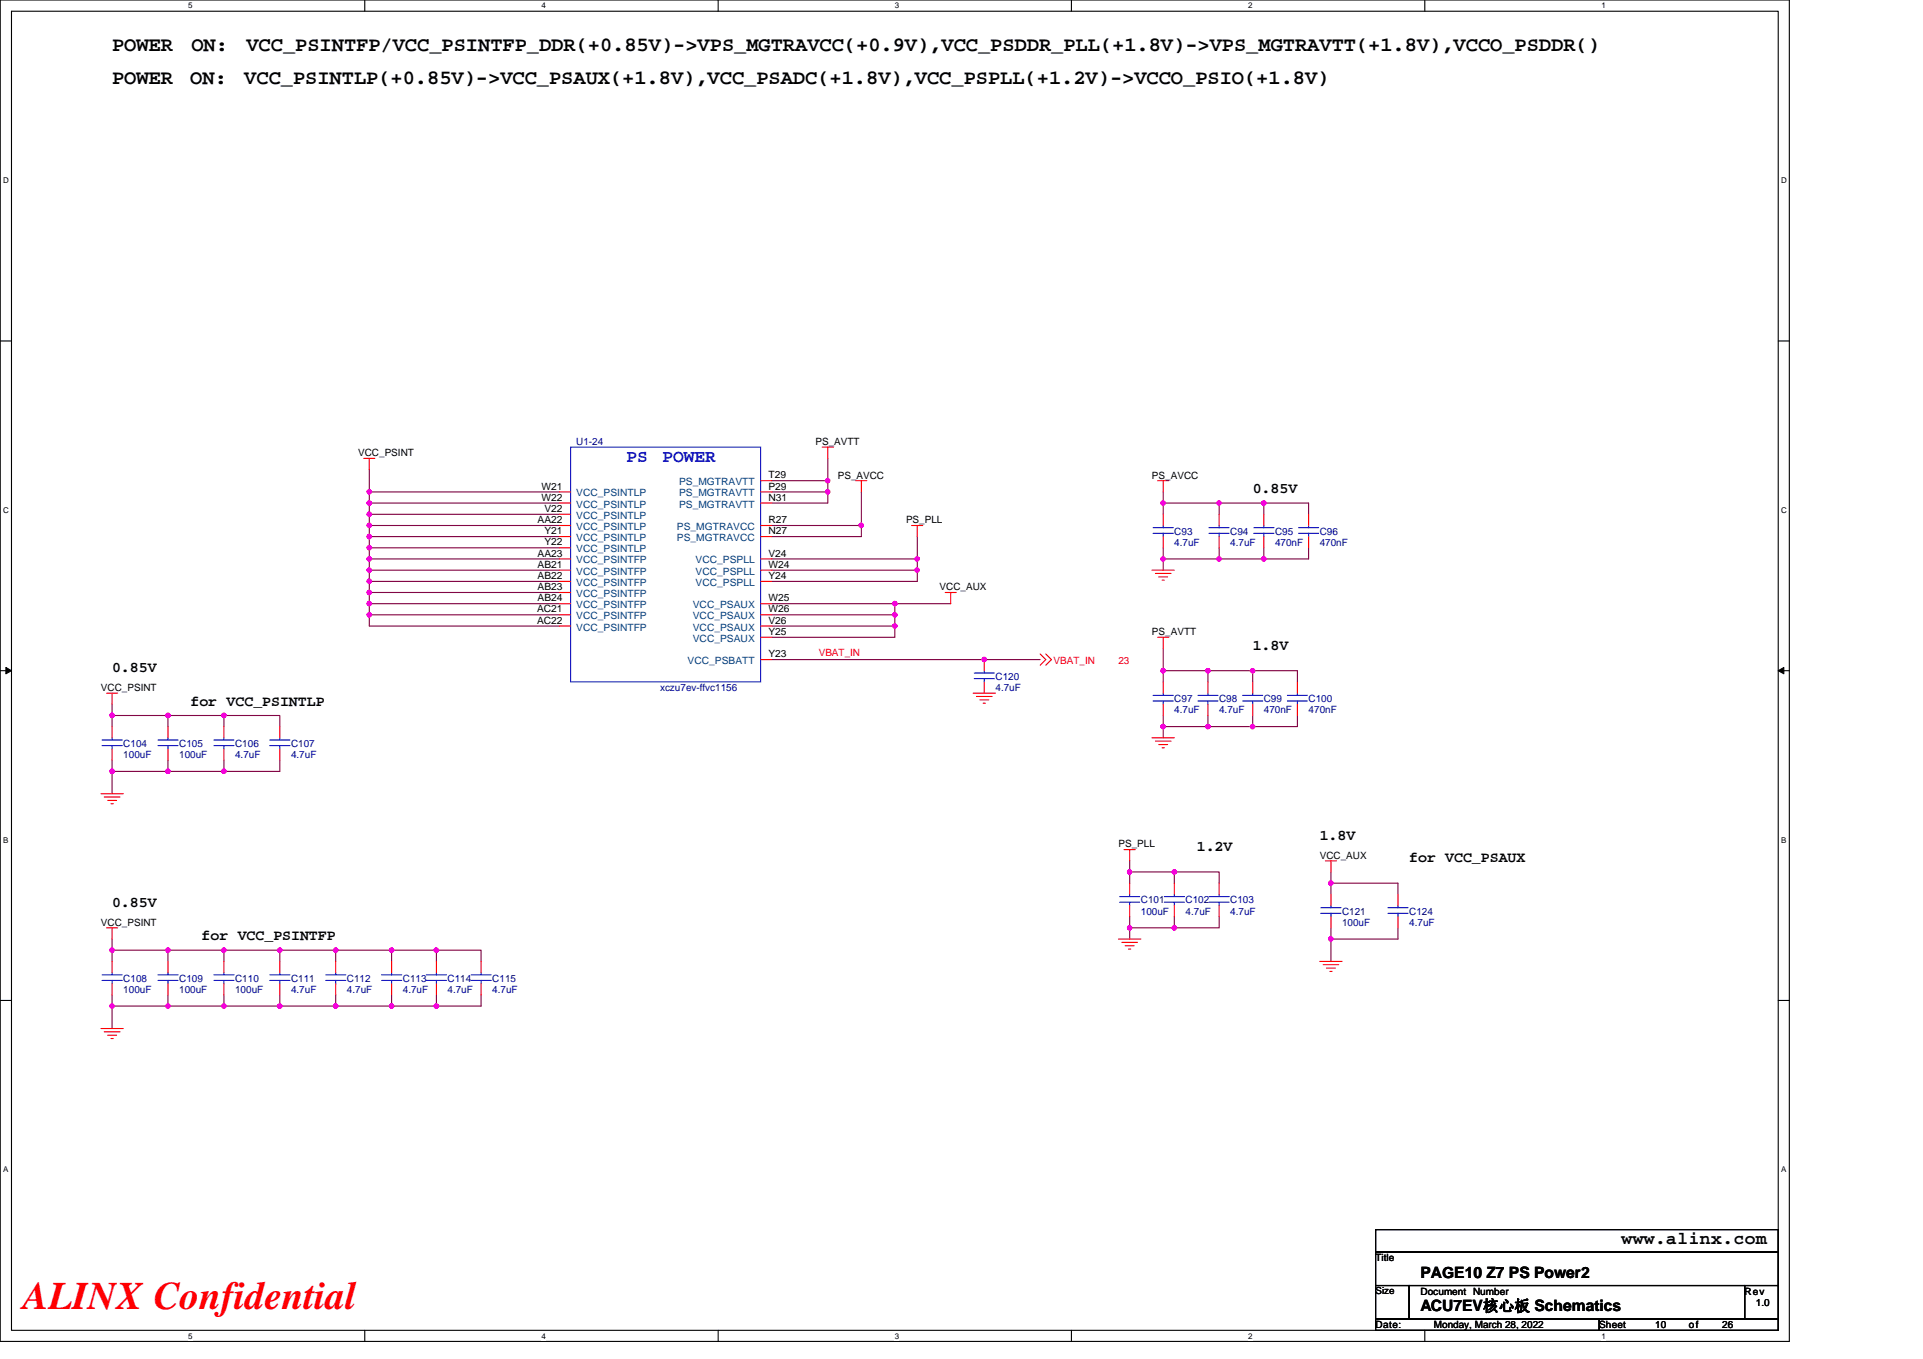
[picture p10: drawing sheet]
<svg xmlns="http://www.w3.org/2000/svg" width="297mm" height="210mm" viewBox="0 0 297 210" stroke-linecap="round" stroke-linejoin="round" font-family="sans-serif">
<path d="M0 0h276.4v207.3h-276.4zM1.8 1.7h272.9v203.8h-272.9z" fill="none" stroke="#000" stroke-width=".17"/>
<g fill="#fff">
<path d="M29.1 .2h.6v1.4h-.6z"/>
<path d="M29.1 205.7h.6v1.4h-.6z"/>
</g>
<path d="M56.3 0v1.7M56.3 205.5v1.8" fill="none" stroke="#000" stroke-width=".17"/>
<g fill="#fff">
<path d="M83.6 .2h.7v1.4h-.7z"/>
<path d="M83.6 205.7h.7v1.4h-.7z"/>
</g>
<path d="M110.9 0v1.7M110.9 205.5v1.8" fill="none" stroke="#000" stroke-width=".17"/>
<g fill="#fff">
<path d="M138.2 .2h.7v1.4h-.7z"/>
<path d="M138.2 205.7h.7v1.4h-.7z"/>
</g>
<path d="M165.5 0v1.7M165.5 205.5v1.8" fill="none" stroke="#000" stroke-width=".17"/>
<g fill="#fff">
<path d="M192.8 .2h.6v1.4h-.6z"/>
<path d="M192.8 205.7h.6v1.4h-.6z"/>
</g>
<path d="M220.1 0v1.7M220.1 205.5v1.8" fill="none" stroke="#000" stroke-width=".17"/>
<g fill="#fff">
<path d="M247.4 .2h.6v1.4h-.6z"/>
<path d="M247.4 205.7h.6v1.4h-.6z"/>
<path d="M.5 27.2h.8v1.4h-.8z"/>
<path d="M275.1 27.2h.9v1.4h-.9z"/>
<path d="M.5 78.1h.8v1.4h-.8z"/>
<path d="M275.1 78.1h.9v1.4h-.9z"/>
</g>
<path d="M0 52.7h1.8M274.7 52.7h1.7" fill="none" stroke="#000" stroke-width=".17"/>
<g fill="#fff">
<path d="M.5 129.1h.8v1.4h-.8z"/>
<path d="M275.1 129.1h.8v1.4h-.8z"/>
</g>
<path d="M0 103.6h1.8M274.7 103.6h1.7" fill="none" stroke="#000" stroke-width=".17"/>
<path d="M.9 103.1l.9 .5-.9 .5zM274.7 103.6l.8-.5v1z" fill="#000" stroke="#000" stroke-width=".15"/>
<g fill="#fff">
<path d="M.5 180h.8v1.4h-.8z"/>
<path d="M275.1 180h.8v1.4h-.8z"/>
</g>
<path d="M0 154.6h1.8M274.7 154.6h1.7M212.5 190h62.2v3.5h-62.2zM212.5 193.5h62.2v5.1h-62.2zM212.5 198.6h5.2v5.2h-5.2zM217.7 198.6h51.8v5.2h-51.8zM269.5 198.6h5.2v5.2h-5.2zM212.5 203.8h34.5v1.7h-34.5zM247 203.8h27.7v1.7h-27.7z" fill="none" stroke="#000" stroke-width=".17"/>
<g fill="none" stroke="#800040" stroke-width=".17">
<path d="M57 79.5h29.4M57 79.5v3.4M57 72.6v3.4M57 76h29.4M57 76v1.7M57 77.7h29.4M57 77.7v1.8M119.2 76h8.7M119.2 74.3h8.7M127.9 76v1.7h-8.7M127.9 70.8v3.5M127.9 74.3v1.7"/>
<path d="M133.1 76v5.2M179.7 77.7v1.8M179.7 77.7h8.6M179.7 76v1.7M188.3 77.7h6.9M188.3 77.7v1.8M195.2 77.7h6.9v1.8M195.2 77.7v1.8M57 91.5v1.8M57 88.1h29.4M57 89.8h29.4M57 91.5h29.4"/>
<path d="M57 93.3h29.4M57 95h29.4M57 95v1.7h29.4M57 86.4v1.7M57 89.8v1.7M57 82.9v1.7M57 93.3v1.7M57 88.1v1.7M57 81.2h29.4M57 82.9h29.4M57 84.6h29.4M57 84.6v1.8"/>
<path d="M57 86.4h29.4M119.2 93.3h19M119.2 95h19M119.2 96.7h19M119.2 81.2h13.9M119.2 86.4h22.5M119.2 88.1h22.5M133.1 81.2v1.7h-13.9M138.2 96.7v1.8h-19M138.2 95v1.7M138.2 93.3v1.7M138.2 93.3h8.7"/>
<path d="M141.7 88.1v1.7h-22.5M141.7 82.9v5.2M179.7 86.4h8.6M179.7 86.4v1.7M179.7 84.6v1.8M188.3 86.4h6.9M188.3 84.6v1.8M195.2 84.6v1.8M202.1 84.6v1.8h-6.9M17.3 108.8v1.8M17.3 110.6v1.7M17.3 117.5v1.7"/>
<path d="M17.3 119.2h8.6M17.3 119.2v3.4M17.3 110.6h8.6M25.9 119.2h8.7M25.9 110.6v1.7M25.9 117.5v1.7M25.9 110.6h8.7M34.6 110.6v1.7M34.6 117.5v1.7M34.6 110.6h8.6v1.7M43.2 117.5v1.7h-8.6M160.7 101.9h-41.5"/>
<path d="M179.7 112.3h6.9M179.7 103.6h6.9M179.7 112.3v1.7M179.7 100.2v3.4M179.7 103.6v1.8M179.7 110.6v1.7M186.6 103.6v1.8M186.6 103.6h6.9M186.6 112.3h6.9M186.6 110.6v1.7M193.5 103.6h6.9v1.8M193.5 103.6v1.8"/>
<path d="M193.5 110.6v1.7M200.4 110.6v1.7h-6.9M174.5 134.7h6.9M174.5 134.7v1.8M174.5 133v1.7M181.4 134.7h6.9v1.8M181.4 134.7v1.8M205.6 136.5h10.3v1.7M205.6 134.7v1.8M205.6 136.5v1.7M17.3 155.4h8.6M17.3 146.8h8.6"/>
<path d="M17.3 155.4v3.5M17.3 145.1v1.7M17.3 146.8v1.7M17.3 153.7v1.7M25.9 146.8v1.7M25.9 153.7v1.7M25.9 146.8h8.7M25.9 155.4h8.7M34.6 146.8v1.7M34.6 146.8h8.6M34.6 155.4h8.6M34.6 153.7v1.7"/>
<path d="M43.2 155.4h8.7M43.2 146.8h8.7M43.2 153.7v1.7M43.2 146.8v1.7M51.9 146.8h8.6v1.7M51.9 155.4h8.6M51.9 146.8v1.7M51.9 153.7v1.7M60.5 153.7v1.7M60.5 146.8h6.9v1.7M60.5 155.4h6.9M67.4 146.8h6.9v1.7"/>
<path d="M67.4 153.7v1.7M74.3 153.7v1.7h-6.9M174.5 143.4h6.9M174.5 141.6v1.8M174.5 143.4v1.7M181.4 141.6v1.8M188.3 141.6v1.8h-6.9M205.6 143.4v1.7M205.6 145.1v3.4M215.9 143.4v1.7h-10.3"/>
</g>
<g fill="#f0f" stroke="#f0f" stroke-width=".17">
<circle cx="181.4" cy="134.7" r=".34"/>
<circle cx="181.4" cy="143.4" r=".34"/>
<circle cx="174.5" cy="143.4" r=".34"/>
<circle cx="174.5" cy="134.7" r=".34"/>
<circle cx="205.6" cy="145.1" r=".34"/>
<circle cx="205.6" cy="136.4" r=".34"/>
<circle cx="141.7" cy="86.4" r=".34"/>
<circle cx="141.7" cy="88.1" r=".33"/>
<circle cx="57" cy="86.4" r=".34"/>
<circle cx="57" cy="88.1" r=".33"/>
<circle cx="57" cy="89.8" r=".34"/>
<circle cx="57" cy="91.5" r=".34"/>
<circle cx="57" cy="93.3" r=".34"/>
<circle cx="57" cy="95" r=".34"/>
<circle cx="57" cy="79.4" r=".33"/>
<circle cx="57" cy="81.2" r=".34"/>
<circle cx="57" cy="82.9" r=".34"/>
<circle cx="57" cy="84.6" r=".34"/>
<circle cx="57" cy="76" r=".34"/>
<circle cx="57" cy="77.7" r=".34"/>
<circle cx="17.3" cy="155.4" r=".34"/>
<circle cx="51.9" cy="146.8" r=".34"/>
<circle cx="25.9" cy="146.8" r=".34"/>
<circle cx="43.2" cy="146.8" r=".34"/>
<circle cx="34.6" cy="146.8" r=".34"/>
<circle cx="34.6" cy="119.2" r=".34"/>
<circle cx="25.9" cy="110.5" r=".34"/>
<circle cx="17.3" cy="119.2" r=".34"/>
<circle cx="34.6" cy="110.5" r=".34"/>
<circle cx="17.3" cy="110.5" r=".34"/>
<circle cx="25.9" cy="119.2" r=".34"/>
<circle cx="43.2" cy="155.4" r=".34"/>
<circle cx="34.6" cy="155.4" r=".34"/>
<circle cx="60.5" cy="155.4" r=".34"/>
<circle cx="51.9" cy="155.4" r=".34"/>
<circle cx="17.3" cy="146.8" r=".34"/>
<circle cx="67.4" cy="146.8" r=".34"/>
<circle cx="60.5" cy="146.8" r=".34"/>
<circle cx="67.4" cy="155.4" r=".34"/>
<circle cx="25.9" cy="155.4" r=".34"/>
<circle cx="138.2" cy="96.7" r=".33"/>
<circle cx="138.2" cy="93.3" r=".34"/>
<circle cx="138.2" cy="95" r=".34"/>
<circle cx="152" cy="101.9" r=".34"/>
<circle cx="133" cy="81.2" r=".34"/>
<circle cx="127.8" cy="74.3" r=".34"/>
<circle cx="127.8" cy="76" r=".34"/>
<circle cx="179.7" cy="112.3" r=".34"/>
<circle cx="186.6" cy="103.6" r=".34"/>
<circle cx="193.5" cy="103.6" r=".34"/>
<circle cx="179.7" cy="103.6" r=".34"/>
<circle cx="193.5" cy="112.3" r=".34"/>
<circle cx="186.6" cy="112.3" r=".34"/>
<circle cx="179.7" cy="86.4" r=".34"/>
<circle cx="188.3" cy="77.7" r=".34"/>
<circle cx="195.2" cy="86.4" r=".34"/>
<circle cx="195.2" cy="77.7" r=".34"/>
<circle cx="188.3" cy="86.4" r=".34"/>
<circle cx="179.7" cy="77.7" r=".34"/>
</g>
<g fill="none" stroke="#f00" stroke-width=".17">
<path d="M56.2 70.8h1.7M57 70.8v1.8M86.4 76h1.7M86.4 77.7h1.7M86.4 79.5h1.7M117.5 74.3h1.7M117.5 76h1.7M117.5 77.7h1.7M127 69.1h1.7M127.9 69.1v1.7M132.2 74.3h1.7M133.1 74.3v1.7"/>
<path d="M178.8 74.3h1.7M179.7 74.3v1.7M179.7 79.5v1.7M188.3 79.5v1.7M195.2 79.5v1.7M202.1 79.5v1.7M86.4 81.2h1.7M86.4 82.9h1.7M86.4 84.6h1.7M86.4 86.4h1.7M86.4 88.1h1.7M86.4 89.8h1.7"/>
<path d="M86.4 91.5h1.7M86.4 93.3h1.7M86.4 95h1.7M86.4 96.7h1.7M117.5 81.2h1.7M117.5 82.9h1.7M117.5 86.4h1.7M117.5 88.1h1.7M117.5 89.8h1.7M117.5 93.3h1.7M117.5 95h1.7M117.5 96.7h1.7"/>
<path d="M117.5 98.5h1.7M140.8 81.2h1.7M141.7 81.2v1.7M146 91.5h1.7M146.9 91.5v1.8M177.9 88.1h3.5M178.5 88.6h2.4M178.8 98.5h1.7M179 89.1h1.4M179.5 89.6h.3M179.7 98.5v1.7M179.7 82.9v1.7"/>
<path d="M188.3 82.9v1.7M195.2 82.9v1.7M202.1 82.9v1.7M16.5 107.1h1.7M17.3 107.1v1.7M17.3 112.3v1.7M17.3 115.7v1.8M25.9 112.3v1.7M25.9 115.7v1.8M34.6 112.3v1.7M34.6 115.7v1.8M43.2 112.3v1.7"/>
<path d="M43.2 115.7v1.8M117.5 101.9h1.7M150.3 107.1h3.5M150.8 107.6h2.4M151.4 108.1h1.3M151.9 108.6h.3M152 101.9v1.7M152 105.4v1.7M160.7 101l.8 .9-.8 .9M161.5 101l.9 .9-.9 .9M177.9 114h3.5M178.5 114.5h2.4"/>
<path d="M179 115h1.4M179.5 115.5h.3M179.7 105.4v1.7M179.7 108.8v1.8M186.6 105.4v1.7M186.6 108.8v1.8M193.5 105.4v1.7M193.5 108.8v1.8M200.4 105.4v1.7M200.4 108.8v1.8M15.6 122.6h3.4M16.1 123.1h2.4"/>
<path d="M16.6 123.7h1.4M17.1 124.2h.4M173.6 131.3h1.8M174.5 136.5v1.7M174.5 139.9v1.7M174.5 131.3v1.7M181.4 136.5v1.7M181.4 139.9v1.7M188.3 136.5v1.7M188.3 139.9v1.7M204.7 133h1.8M205.6 133v1.7"/>
<path d="M205.6 138.2v1.7M215.9 138.2v1.7M15.6 158.9h3.4M16.1 159.4h2.4M16.5 143.4h1.7M16.6 160h1.4M17.3 143.4v1.7M17.3 148.5v1.8M17.3 152v1.7M25.9 148.5v1.8M25.9 152v1.7M34.6 148.5v1.8"/>
<path d="M34.6 152v1.7M43.2 148.5v1.8M43.2 152v1.7M51.9 148.5v1.8M51.9 152v1.7M60.5 148.5v1.8M60.5 152v1.7M67.4 148.5v1.8M67.4 152v1.7M74.3 148.5v1.8M74.3 152v1.7M172.8 145.1h3.4"/>
<path d="M173.3 145.6h2.4M173.8 146.1h1.4M174.3 146.6h.4M203.9 148.5h3.4M204.4 149.1h2.4M204.9 149.6h1.4M205.4 150.1h.4M205.6 141.6v1.8M215.9 141.6v1.8M17.1 160.5h.4"/>
</g>
<g fill="none" stroke="#00f" stroke-width=".17">
<path d="M88.1 69.1h29.4v36.3h-29.4zM178.1 82.4h3.1M178.1 81.5h3.1M179.7 81.2v.3M179.7 82.4v.5M186.7 82.4h3.2M186.7 81.5h3.2M188.3 81.2v.3M188.3 82.4v.5M193.7 82.4h3.1M193.7 81.5h3.1M195.2 81.2v.3"/>
<path d="M195.2 82.4v.5M200.6 82.4h3.1M200.6 81.5h3.1M202.1 81.2v.3M202.1 82.4v.5M15.8 115.2h3.1M15.8 114.3h3.1M17.3 114v.3M17.3 115.2v.5M24.4 115.2h3.1M24.4 114.3h3.1M25.9 114v.3"/>
<path d="M25.9 115.2v.5M33 115.2h3.1M33 114.3h3.1M34.6 114v.3M34.6 115.2v.5M41.7 115.2h3.1M41.7 114.3h3.1M43.2 114v.3M43.2 115.2v.5M150.5 104.9h3.1M150.5 104h3.1M152 103.6v.4"/>
<path d="M152 104.9v.5M178.1 108.3h3.1M178.1 107.4h3.1M179.7 107.1v.3M179.7 108.3v.5M185 108.3h3.1M185 107.4h3.1M186.6 107.1v.3M186.6 108.3v.5M191.9 108.3h3.1M191.9 107.4h3.1M193.5 107.1v.3"/>
<path d="M193.5 108.3v.5M198.9 108.3h3M198.9 107.4h3M200.4 107.1v.3M200.4 108.3v.5M172.9 139.4h3.1M172.9 138.5h3.1M174.5 138.2v.3M174.5 139.4v.5M179.8 139.4h3.2M179.8 138.5h3.2M181.4 138.2v.3"/>
<path d="M181.4 139.4v.5M186.7 139.4h3.2M186.7 138.5h3.2M188.3 138.2v.3M188.3 139.4v.5M205.6 139.9v.4M215.9 139.9v.4M15.8 151.5h3.1M15.8 150.6h3.1M17.3 150.3v.3M17.3 151.5v.5M24.4 151.5h3.1"/>
<path d="M24.4 150.6h3.1M25.9 150.3v.3M25.9 151.5v.5M33 151.5h3.1M33 150.6h3.1M34.6 150.3v.3M34.6 151.5v.5M41.7 151.5h3.1M41.7 150.6h3.1M43.2 150.3v.3M43.2 151.5v.5M50.3 151.5h3.1"/>
<path d="M50.3 150.6h3.1M51.9 150.3v.3M51.9 151.5v.5M58.9 151.5h3.2M58.9 150.6h3.2M60.5 150.3v.3M60.5 151.5v.5M65.8 151.5h3.2M65.8 150.6h3.2M67.4 150.3v.3M67.4 151.5v.5M72.8 151.5h3.1"/>
<path d="M72.8 150.6h3.1M74.3 150.3v.3M74.3 151.5v.5M204 141.1h3.1M204 140.3h3.1M205.6 141.1v.5M214.4 141.1h3.1M214.4 140.3h3.1M215.9 141.1v.5"/>
</g>
<text font-size="6" fill="#f00" x="3.5" y="202.3">ALINX Confidential</text>
<g font-size="3.2">
<text x="17.3" y="7.8">POWER</text>
<text x="29.6" y="7.8">ON:</text>
<text x="38.1" y="7.8">VCC_PSINTFP/VCC_PSINTFP_DDR(+0.85V)-&gt;VPS_MGTRAVCC(+0.9V),VCC_PSDDR_PLL(+1.8V)-&gt;VPS_MGTRAVTT(+1.8V),VCCO_PSDDR()</text>
<text x="17.3" y="13">POWER</text>
<text x="29.4" y="13">ON:</text>
<text x="37.7" y="13">VCC_PSINTLP(+0.85V)-&gt;VCC_PSAUX(+1.8V),VCC_PSADC(+1.8V),VCC_PSPLL(+1.2V)-&gt;VCCO_PSIO(+1.8V)</text>
</g>
<g font-size="2.8" fill="#00f">
<text x="96.8" y="71.4">PS</text>
<text x="102.3" y="71.4">POWER</text>
</g>
<text font-size="2.8" x="250.5" y="192.3">www.alinx.com</text>
<g font-size="2.4">
<text x="219.4" y="197.4">PAGE10 Z7 PS Power2</text>
<text x="219.4" y="202.6">ACU7EV核心板 Schematics</text>
</g>
<g font-size="2.3">
<text x="193.5" y="76.2">0.85V</text>
<text x="193.5" y="100.4">1.8V</text>
<text x="17.3" y="103.8">0.85V</text>
<text x="29.4" y="109">for VCC_PSINTLP</text>
<text x="184.9" y="131.5">1.2V</text>
<text x="203.9" y="129.8">1.8V</text>
<text x="217.7" y="133.2">for VCC_PSAUX</text>
<text x="17.3" y="140.1">0.85V</text>
<text x="31.1" y="145.3">for VCC_PSINTFP</text>
</g>
<g font-size="1.5">
<text x="55.3" y="70.5">VCC_PSINT</text>
<text x="126" y="68.8">PS_AVTT</text>
<text x="83.6" y="75.6">W21</text>
<text x="83.6" y="77.4">W22</text>
<text x="118.7" y="73.9">T29</text>
<text x="118.7" y="75.6">P29</text>
<text x="118.7" y="77.4">N31</text>
<text x="129.4" y="74">PS_AVCC</text>
<text x="177.9" y="74">PS_AVCC</text>
<text x="83" y="80.8">AA22</text>
<text x="84.1" y="79.1">V22</text>
<text x="84.1" y="82.6">Y21</text>
<text x="118.7" y="80.8">R27</text>
<text x="118.7" y="82.6">N27</text>
<text x="140" y="80.9">PS_PLL</text>
<text x="83" y="86">AA23</text>
<text x="83" y="87.7">AB21</text>
<text x="83" y="89.5">AB22</text>
<text x="84.1" y="84.3">Y22</text>
<text x="118.7" y="86">V24</text>
<text x="118.7" y="87.7">W24</text>
<text x="118.7" y="89.5">Y24</text>
<text x="82.9" y="94.6">AC21</text>
<text x="83" y="91.2">AB23</text>
<text x="83" y="92.9">AB24</text>
<text x="118.7" y="92.9">W25</text>
<text x="118.7" y="94.6">W26</text>
<text x="145.1" y="91.2">VCC_AUX</text>
<text x="82.9" y="96.4">AC22</text>
<text x="118.7" y="96.4">V26</text>
<text x="118.7" y="98.1">Y25</text>
<text x="118.7" y="101.6">Y23</text>
<text x="177.9" y="98.1">PS_AVTT</text>
<text x="15.6" y="106.8">VCC_PSINT</text>
<text x="172.8" y="130.9">PS_PLL</text>
<text x="203.9" y="132.7">VCC_AUX</text>
<text x="15.6" y="143">VCC_PSINT</text>
<text x="212.5" y="194.9">Title</text>
<text x="212.5" y="200">Size</text>
<text x="219.4" y="200">Document Number</text>
<text x="269.5" y="200">Rev</text>
<text x="271.2" y="201.8">1.0</text>
<text x="212.5" y="205.2">Date:</text>
<text x="221.5" y="205.2">Monday, March 28, 2022</text>
<text x="247" y="205.2">Sheet</text>
<text x="255.7" y="205.2">10</text>
<text x="260.9" y="205.2">of</text>
<text x="266" y="205.2">26</text>
</g>
<g font-size="1.5" fill="#000080">
<text x="89" y="68.8">U1-24</text>
<text x="181.4" y="82.6">C93</text>
<text x="190" y="82.6">C94</text>
<text x="197" y="82.6">C95</text>
<text x="203.9" y="82.6">C96</text>
<text x="181.4" y="84.3">4.7uF</text>
<text x="190" y="84.3">4.7uF</text>
<text x="197" y="84.3">470nF</text>
<text x="203.9" y="84.3">470nF</text>
<text x="102" y="106.8">xczu7ev-ffvc1156</text>
<text x="153.8" y="105">C120</text>
<text x="153.8" y="106.8">4.7uF</text>
<text x="181.4" y="108.5">C97</text>
<text x="181.4" y="110.2">4.7uF</text>
<text x="188.3" y="108.5">C98</text>
<text x="188.3" y="110.2">4.7uF</text>
<text x="195.2" y="108.5">C99</text>
<text x="195.2" y="110.2">470nF</text>
<text x="202.1" y="108.5">C100</text>
<text x="202.1" y="110.2">470nF</text>
<text x="19" y="115.4">C104</text>
<text x="19" y="117.1">100uF</text>
<text x="27.7" y="115.4">C105</text>
<text x="27.7" y="117.1">100uF</text>
<text x="36.3" y="115.4">C106</text>
<text x="36.3" y="117.1">4.7uF</text>
<text x="45" y="115.4">C107</text>
<text x="45" y="117.1">4.7uF</text>
<text x="176.2" y="139.6">C101</text>
<text x="176.2" y="141.3">100uF</text>
<text x="183.1" y="139.6">C102</text>
<text x="183.1" y="141.3">4.7uF</text>
<text x="190" y="139.6">C103</text>
<text x="190" y="141.3">4.7uF</text>
<text x="207.3" y="141.3">C121</text>
<text x="207.3" y="143">100uF</text>
<text x="217.7" y="141.3">C124</text>
<text x="217.7" y="143">4.7uF</text>
<text x="19" y="151.7">C108</text>
<text x="19" y="153.4">100uF</text>
<text x="27.7" y="151.7">C109</text>
<text x="27.7" y="153.4">100uF</text>
<text x="36.3" y="151.7">C110</text>
<text x="36.3" y="153.4">100uF</text>
<text x="45" y="151.7">C111</text>
<text x="45" y="153.4">4.7uF</text>
<text x="53.6" y="151.7">C112</text>
<text x="53.6" y="153.4">4.7uF</text>
<text x="62.2" y="151.7">C113</text>
<text x="62.2" y="153.4">4.7uF</text>
<text x="69.1" y="151.7">C114</text>
<text x="69.1" y="153.4">4.7uF</text>
<text x="76" y="151.7">C115</text>
<text x="76" y="153.4">4.7uF</text>
</g>
<g font-size="1.5" fill="#004080">
<text x="89" y="76.7">VCC_PSINTLP</text>
<text x="104.9" y="75">PS_MGTRAVTT</text>
<text x="104.9" y="76.7">PS_MGTRAVTT</text>
<text x="89" y="78.4">VCC_PSINTLP</text>
<text x="89" y="80.2">VCC_PSINTLP</text>
<text x="89" y="81.9">VCC_PSINTLP</text>
<text x="89" y="83.6">VCC_PSINTLP</text>
<text x="104.6" y="81.9">PS_MGTRAVCC</text>
<text x="104.6" y="83.6">PS_MGTRAVCC</text>
<text x="104.9" y="78.4">PS_MGTRAVTT</text>
<text x="89" y="85.3">VCC_PSINTLP</text>
<text x="89" y="87.1">VCC_PSINTFP</text>
<text x="89" y="88.8">VCC_PSINTFP</text>
<text x="107.4" y="87.1">VCC_PSPLL</text>
<text x="107.4" y="88.8">VCC_PSPLL</text>
<text x="89" y="90.5">VCC_PSINTFP</text>
<text x="89" y="92.2">VCC_PSINTFP</text>
<text x="89" y="94">VCC_PSINTFP</text>
<text x="89" y="95.7">VCC_PSINTFP</text>
<text x="107" y="94">VCC_PSAUX</text>
<text x="107" y="95.7">VCC_PSAUX</text>
<text x="107.4" y="90.5">VCC_PSPLL</text>
<text x="89" y="97.4">VCC_PSINTFP</text>
<text x="107" y="97.4">VCC_PSAUX</text>
<text x="107" y="99.2">VCC_PSAUX</text>
<text x="106.2" y="102.6">VCC_PSBATT</text>
</g>
<g font-size="1.5" fill="#f00">
<text x="126.5" y="101.4">VBAT_IN</text>
<text x="162.7" y="102.6">VBAT_IN</text>
<text x="172.8" y="102.6">23</text>
</g>
<g font-size="1.2">
<text x="29.1" y="1.3">5</text>
<text x="83.6" y="1.3">4</text>
<text x="138.2" y="1.3">3</text>
<text x="192.8" y="1.3">2</text>
<text x="247.4" y="1.3">1</text>
<text x=".5" y="28.3">D</text>
<text x="275.1" y="28.3">D</text>
<text x=".5" y="79.2">C</text>
<text x="275.1" y="79.2">C</text>
<text x=".5" y="130.2">B</text>
<text x="275.1" y="130.2">B</text>
<text x=".5" y="181.1">A</text>
<text x="275.1" y="181.1">A</text>
<text x="29.1" y="206.8">5</text>
<text x="83.6" y="206.8">4</text>
<text x="138.2" y="206.8">3</text>
<text x="192.8" y="206.8">2</text>
<text x="247.4" y="206.8">1</text>
</g>
</svg>
